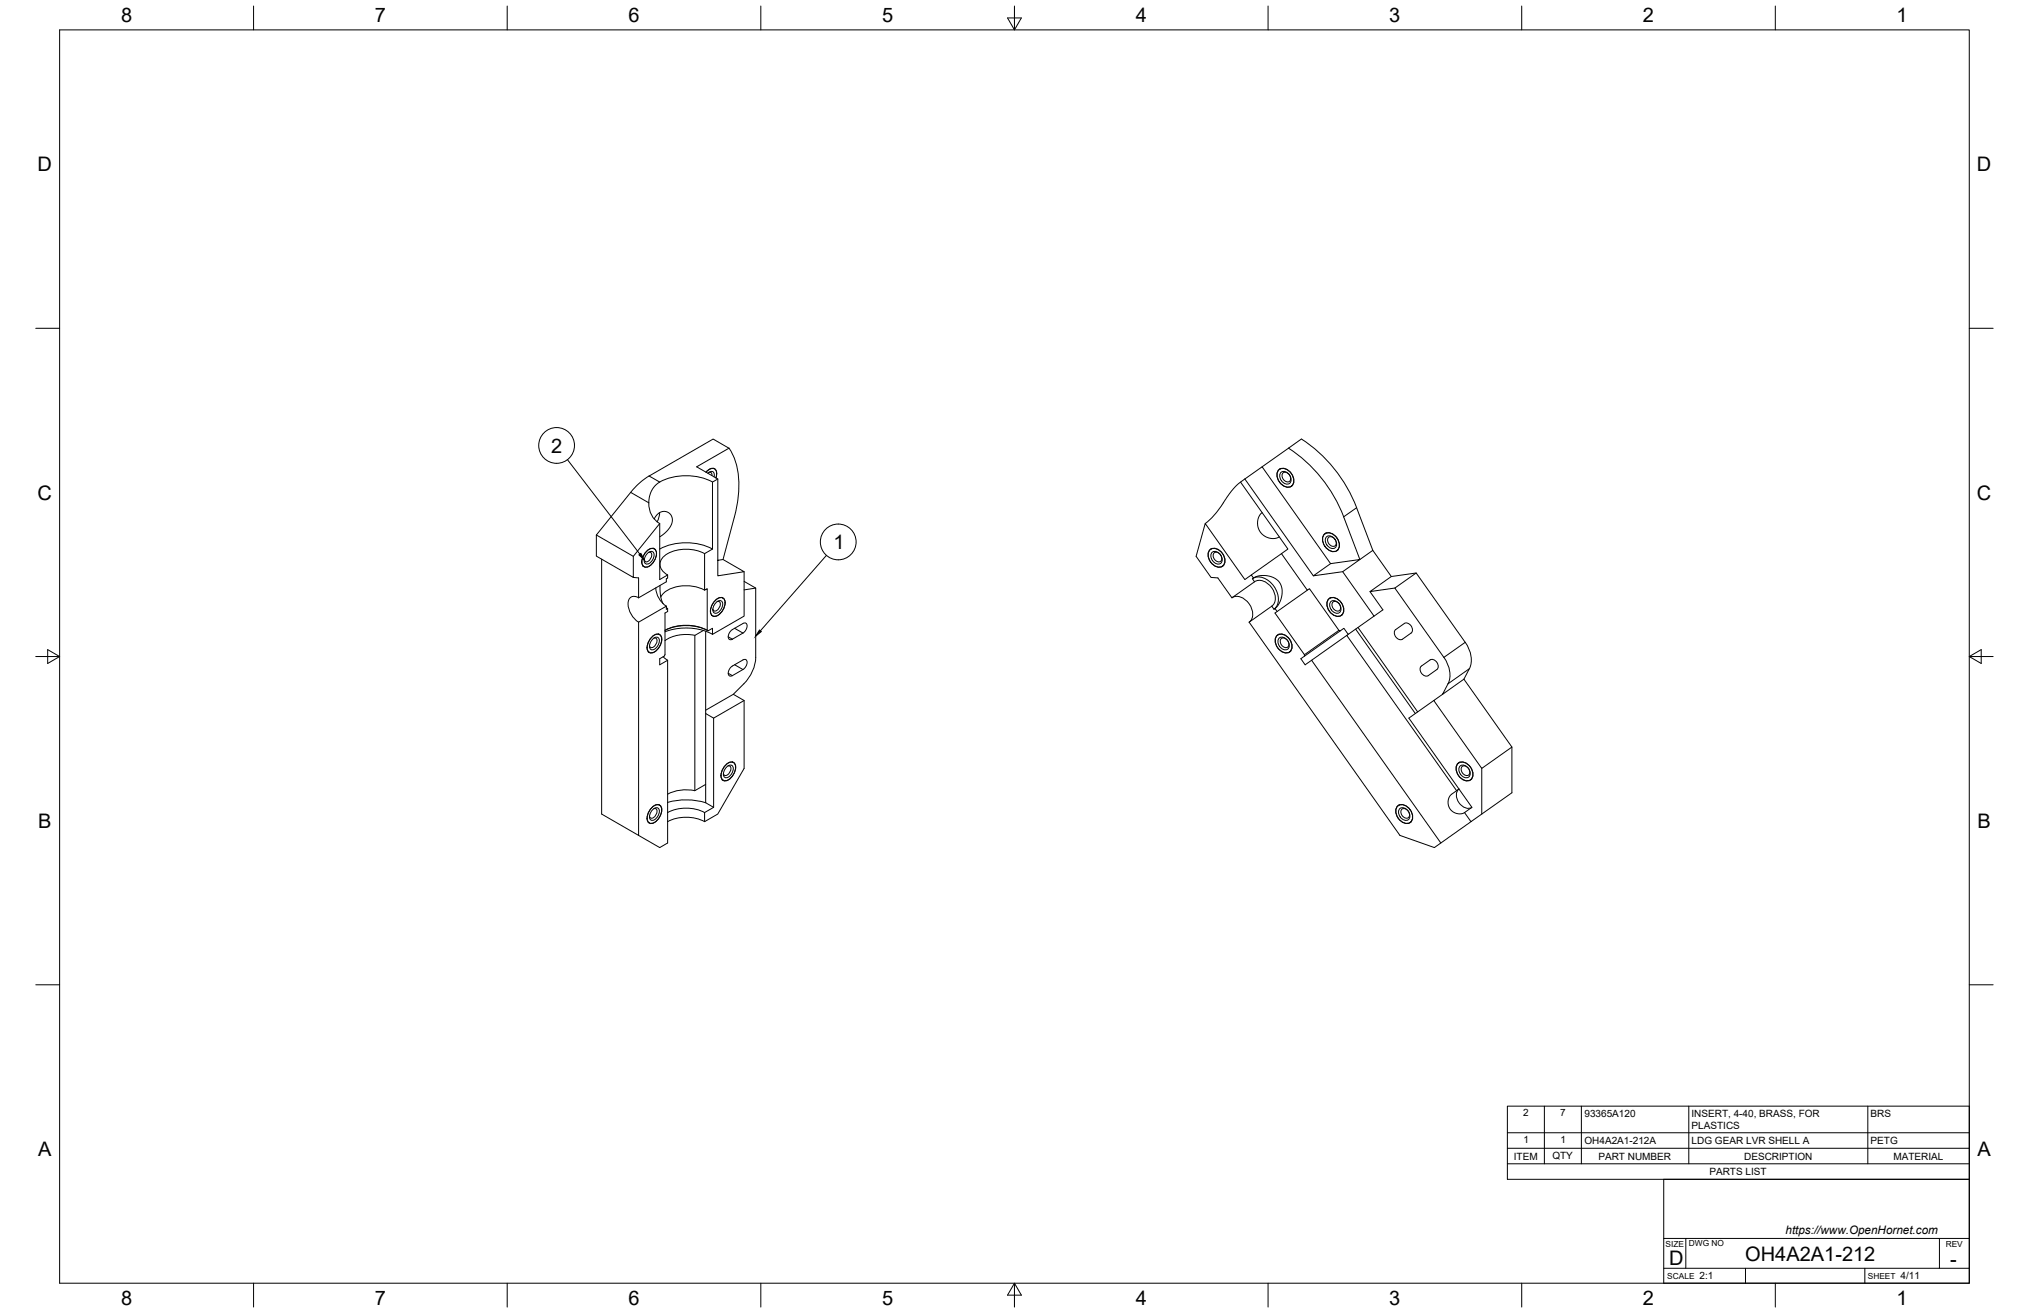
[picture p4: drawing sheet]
<svg xmlns="http://www.w3.org/2000/svg" width="864mm" height="559mm" viewBox="0 0 864 559" stroke-linecap="round" stroke-linejoin="round" font-family="sans-serif">
<!-- layer: Visible -->
<g fill="none" stroke="#000" stroke-width=".43">
<path d="M303.7 199.3l.4 .3M310.3 190.7a32 32 0 0 1 3.6 23.1l-1.3 6.2-4.9 18.1M545.1 199.4l-.5 .4M548.4 190.8l-11.2 7.9M548.4 190.7a61 61 0 0 1 23.5 29.3l6.9 18.1 5.5-3.9 7.9 11.2M553.9 186.9l-5.5 3.9M553.9 186.8a61 61 0 0 1 23.5 29.3M280.8 218.2l-.4 2.2-.7 1.7M300.5 200.9a2.62 2.62 0 0 1 4.3-.7l.3 1.7-.4 1.5M300.5 201a2.57 2.57 0 0 1 4.3-.8l.2 1.8-.3 1.4M301.3 201.4a1.54 1.54 0 0 1 2.1-.6 1.54 1.54 0 0 1 .5 2.1M301.7 201.1a1 1 0 0 1 1.1 .2 1 1 0 0 1 .2 1.1"/>
<path d="M303.3 205.1a22.8 22.8 0 0 0-23.8 1l-1.7 1.9-1.2 2.5a11 11 0 0 0 4.2 12.3M305.5 203.9l-2.2 1.3v28.5l-3.4 1.9v15.6l1.1-.7v17.8l.4 .2 1.9-1.1v2.6l13.4-7.8v-18.9M528 205.2l-2.6 2.3-3.2 4.2a42.2 42.2 0 0 1-9.2 11.1M529.8 203.9l29.2 41.2 7.3-5.2 12.5-1.8-7.3 5.2-12.5 1.8M529.8 203.9l7.4-5.2 29.1 41.2M529.8 203.9l-1.8 1.3 20.2 28.5-2.8 1.9 11 15.6 .9-.7 12.6 17.8 .6 .2 1.5-1.1 1.8 2.6 11-7.8-13.3-18.9M537.2 218.1l-1.4 1.9-.5 2 .1 2.2 1.1 2.4 1.9 1.6 2.1 .9 2.1 .1 1.9-.7M544.1 200.1a3.9 3.9 0 0 1 6 2.2 3.2 3.2 0 0 1-1.6 5.1 5.2 5.2 0 0 1-4.4-7.3zM544.1 200.2a3.9 3.9 0 0 1 6 2.1 3.1 3.1 0 0 1-1.6 5 5.1 5.1 0 0 1-4.4-7.1zM545 201.3a2.8 2.8 0 0 1 4.4 2 2 2 0 0 1-.9 2.7 2 2 0 0 1-2.7-.9l-1-1.7-.1-1.2zM546.2 201.2a2.42 2.42 0 0 1 2.6 .9 2.42 2.42 0 0 1 0 2.8 2.42 2.42 0 0 1-2.6-.9 2.42 2.42 0 0 1 0-2.8zM549.9 206.7l-.3 .2"/>
<path d="M550.1 206.5l-.2 .2M577.4 216.1l6.9 18.1M253.8 227.7l15.8 9.1v8.9l-15.8-9zM253.8 227.7l16.1-19.9a26.7 26.7 0 0 1 6.4-5.2l27.2-15.7 6.8 3.9-13.8 7.9 9 5.2v41.2l11.2-1.8-9-5.2-2.2 .4M256.1 238v108.5l15.7 9v-90.7l11.8-6.8M275.1 234.7a2.4 2.4 0 0 1 4.1-.4 5.9 5.9 0 0 1-4.7 7.1 3 3 0 0 1-.8-4.6zM275.1 234.8a2.36 2.36 0 0 1 4-.5 5.7 5.7 0 0 1-4.5 7 2.97 2.97 0 0 1-.9-4.4zM275.4 235.7l.4-.4a1.47 1.47 0 0 1 2-.5 1.47 1.47 0 0 1 .6 2 3.5 3.5 0 0 1-3.6 3.1 3.2 3.2 0 0 1 .6-4.2zM276.1 235.1a1.08 1.08 0 0 1 1.2 .3 1.08 1.08 0 0 1 0 1.3 2.51 2.51 0 0 1-2.7 2.3l-.4-.7M278.1 233.3l.4 .3M278.4 220.9l1.9-2.4 2.2-.9 2.1 .6 1.4 1.9 .1 1.9-1 2.4-1.9 2.3-2.4 1.8M280.8 233.7a24.8 24.8 0 0 1 22.5 0"/>
<path d="M280.8 222.8v23.9l3.4-2M280.8 222.8l-11.2 14M299.9 235.6a16.5 16.5 0 0 0-17.5 1.4 4.6 4.6 0 0 0 1.8 7.7M514.8 234.2a3.9 3.9 0 0 1 6 2.1 3.2 3.2 0 0 1-1.6 5.1 5.2 5.2 0 0 1-4.4-7.2zM514.8 234.2a3.9 3.9 0 0 1 6 2.2 3.1 3.1 0 0 1-1.7 5 5.1 5.1 0 0 1-4.3-7.2zM515.7 235.3a2.8 2.8 0 0 1 4.4 2 2 2 0 0 1-.9 2.7 2 2 0 0 1-2.7-.9l-1-1.7-.1-1.2zM515.8 233.4l-.5 .4M516.9 235.2a2.42 2.42 0 0 1 2.6 1 2.42 2.42 0 0 1 0 2.7 2.42 2.42 0 0 1-2.6-.9 2.42 2.42 0 0 1 0-2.8zM545.4 235.6l-12.8 9.1 .9 1.3 1.4-.7 2-.4 3.9 .4 2 1 1.8 1.6 1 2.4v3l-1.1 3.4-1.8 2.3M563.5 227.6a3.9 3.9 0 0 1 6 2.1 3.2 3.2 0 0 1-1.6 5.1 5.2 5.2 0 0 1-4.4-7.2zM563.5 227.6a3.9 3.9 0 0 1 6 2.1 3.1 3.1 0 0 1-1.7 5 5.1 5.1 0 0 1-4.3-7.1zM564.4 228.7a2.8 2.8 0 0 1 4.4 2 2 2 0 0 1-.9 2.7 2 2 0 0 1-2.7-.9l-1-1.7-.1-1.2z"/>
<path d="M564.5 226.8l-.6 .4M565.6 228.6a2.42 2.42 0 0 1 2.6 1 2.42 2.42 0 0 1 0 2.7 2.42 2.42 0 0 1-2.6-.9 2.42 2.42 0 0 1 0-2.8zM569.5 233.9l-.5 .4M269.6 245.7l2.2 .3v8.4M271.8 254.4a2.74 2.74 0 0 0-3.2-.3 2.74 2.74 0 0 0-1.3 2.9 9.9 9.9 0 0 0 4.5 7.8M273.7 240.9h.1M273.7 241l.4 .2M279.1 250.2a9.9 9.9 0 0 0 4.5 7.8M280.9 249.2l.3 4.5 1.1 3.3M283.6 258.6l.6 .4M283.6 258v1.3l.6-.3M284.2 259v1.3l-1.2 .6v17.7l-.3 .7-1.9 1.1v2.5l3.4-1.9"/>
<path d="M284.2 244.7v1.3l-.6 .3v1.3l-11.8 6.8M299.9 251.2a16.7 16.7 0 0 0-17.2 1l-1.4 1.9M304.3 255.7a2.4 2.4 0 0 1 4.1-.5 5.9 5.9 0 0 1-4.7 7.1 3 3 0 0 1-.8-4.5zM304.3 255.7a2.36 2.36 0 0 1 4.1-.4 5.7 5.7 0 0 1-4.6 7 2.97 2.97 0 0 1-.9-4.5zM304.6 256.7l.4-.5a1.47 1.47 0 0 1 2-.5 1.47 1.47 0 0 1 .6 2 3.5 3.5 0 0 1-3.6 3.2 3.2 3.2 0 0 1 .6-4.2zM305.2 256a1.08 1.08 0 0 1 1.3 .4 1.08 1.08 0 0 1 0 1.3 2.51 2.51 0 0 1-2.7 2.2l-.4-.7M307.3 254.3h.1M307.3 254.3l.4 .2M316.7 247.4l4.9 2.9 .1 29.5a17 17 0 0 1-5.1 11.2l-4.5 4.5M321.6 250.3l-4.9 .8M520.6 240.7l-.3 .2M520.8 240.5l-.2 .2"/>
<path d="M524.3 254.4a5.9 5.9 0 0 1 7.9 3.5 5.4 5.4 0 0 1-.5 6.9M532.6 244.7l-2.8 2-16.8-23.9-3.9 14 6.4 8.9 2.9 .3 5.9 8.4M533.1 246.3a6.7 6.7 0 0 1 8.4 2.3 8.1 8.1 0 0 1 1.4 10.1l-.7 .6M533.1 246.3l.9 1.3M533.5 246l-.4 .3M534 247.6a5.9 5.9 0 0 1 7.9 3.5 5.4 5.4 0 0 1-.6 6.9M534 247.6l-9.7 6.8M541.3 258l-9.6 6.8 64.1 90.7 14.7 5.2 15.6-11M541.3 258l.9 1.3M542.7 259l.9 1.3M542.7 259l-.5 .3M556.4 251.2l-13.7 9.7 12.5 17.7 14.7-10.3"/>
<path d="M565.3 255.1a3.9 3.9 0 0 1 6.1 2.2 3.2 3.2 0 0 1-1.7 5.1 5.2 5.2 0 0 1-4.4-7.3zM565.4 255.2a3.9 3.9 0 0 1 5.9 2.1 3.1 3.1 0 0 1-1.6 5 5.1 5.1 0 0 1-4.3-7.1zM566.3 256.2a2.8 2.8 0 0 1 4.4 2.1 2 2 0 0 1-1 2.6 2 2 0 0 1-2.6-.9l-1-1.7-.2-1.1zM566.4 254.4l-.6 .3M567.4 256.2a2.42 2.42 0 0 1 2.7 .9 2.42 2.42 0 0 1 0 2.8 2.42 2.42 0 0 1-2.6-1 2.42 2.42 0 0 1-.1-2.7zM583.1 251.8l5.5 7.7-3.8 2.7M602.8 243.9l-10.6 1.5-9.1 6.4 10.6-1.5M275.9 277.4l.5 .3M277.3 271.2a2.4 2.4 0 0 1 4.1-.4 5.9 5.9 0 0 1-4.6 7.1 3 3 0 0 1-.9-4.6zM277.3 271.3a2.36 2.36 0 0 1 4.1-.5 5.7 5.7 0 0 1-4.6 7 2.97 2.97 0 0 1-.8-4.5zM277.6 272.2l.5-.4a1.47 1.47 0 0 1 1.9-.5 1.47 1.47 0 0 1 .6 1.9 3.5 3.5 0 0 1-3.5 3.2 3.2 3.2 0 0 1 .5-4.2zM278.3 271.6a1.08 1.08 0 0 1 1.2 .3 1.08 1.08 0 0 1 .1 1.3 2.51 2.51 0 0 1-2.7 2.3l-.4-.7"/>
<path d="M280.3 269.8l.4 .3M282.2 279.5l2 1.5M295.7 270.4a16.4 16.4 0 0 0-12.7 2.3M299.4 268.3a26.1 26.1 0 0 0-16.4 .6M299.4 268.3l3.9 1.7M299.4 268.3l-3.7 2.1v66.1M300.4 268.7v35l3.3 1.9v38l-3.8 2.2v3.9l5.6-3.2 11.2-19.5v-28.9l-4.6-2.6M301 268.3a19.8 19.8 0 0 0-18 0 20.8 20.8 0 0 1 18.4 .2M302.9 261.8l.1 .1M303 261.9l.3 .2M311.3 268.3l5.4-3.2a1.2 1.2 0 0 1 1.2 .5 1.2 1.2 0 0 1 0 1.3l-1.2 2.2-5.4 3.1a1.2 1.2 0 0 1-1.2-.5 1.2 1.2 0 0 1-.1-1.3zM543.3 270.7a3.9 3.9 0 0 1 6.1 2.1 3.2 3.2 0 0 1-1.7 5.1 5.2 5.2 0 0 1-4.4-7.2z"/>
<path d="M543.4 270.7a3.9 3.9 0 0 1 5.9 2.1 3.1 3.1 0 0 1-1.6 5 5.1 5.1 0 0 1-4.3-7.1zM544.1 270.1l-.3 .2M544.3 271.8a2.8 2.8 0 0 1 4.3 2 2 2 0 0 1-.9 2.7 2 2 0 0 1-2.6-.9l-1.1-1.7-.1-1.2zM544.4 269.9l-.3 .2M545.4 271.7a2.42 2.42 0 0 1 2.7 .9 2.42 2.42 0 0 1 0 2.8 2.42 2.42 0 0 1-2.7-.9 2.42 2.42 0 0 1 0-2.8zM549.4 277l-.5 .4M555.2 278.6v.7M570.5 268.5l-16.8 11.9 1.8 2.5 2.7-1.9M571.4 261.5l-.5 .4M573.2 270.4l-15 10.6 55.1 77.8M573.8 270l-.6 .4 46.8 66.1 1-.7a5.1 5.1 0 0 0 2.4 7.9l2 .3 1.1-.4M577 267.8l25.4 35.9"/>
<path d="M578 267l25.4 36M594 267.9l3.7-2.6a2.66 2.66 0 0 1 2.9 1.1 2.66 2.66 0 0 1 0 3l-3.7 2.6a2.66 2.66 0 0 1-2.8-1 2.66 2.66 0 0 1-.1-3.1zM614.6 279.8l-20.9-29.5 9.1-6.4 20.8 29.5a11.5 11.5 0 0 1 1.8 11.2M614.6 279.8a11.4 11.4 0 0 1 1.7 11.2l-2.3 4.5 9.1-6.4M284.2 281v77.8l-3.4 1.9-9-5.2M312.1 295.5l-11.7 6.8M316.2 280.9l.5-.2a1.2 1.2 0 0 1 1.2 .5 1.2 1.2 0 0 1 0 1.3l-1.2 2.1-5.4 3.1a1.2 1.2 0 0 1-1.2-.5 1.2 1.2 0 0 1-.1-1.3l1.3-2.1 4.9-2.9M316.7 298.1l-13 7.5M608.7 280.9a2.66 2.66 0 0 1 2.9 1 2.66 2.66 0 0 1 0 3.1l-3.7 2.5a2.67 2.67 0 0 1-2.9-1 2.67 2.67 0 0 1 0-3.1l3.7-2.5M610.3 298.1l-10.6 7.5 26.8 38-3.2 2.2 2.8 3.9 4.6-3.2v-19.5M623.1 289.1l20.4 28.8-12.8 9.1-20.4-28.9 3.7-2.6M625.4 284.6l-2.3 4.5"/>
<path d="M300.4 303.7v38l3.3 1.9M643.5 317.9v19.5l-12.8 9.1M295.7 336.5a17.5 17.5 0 0 0-11.5 1.5M300.4 333.8l-4.7 2.7M307.4 331.8l.1 .1M307.4 331.9l.4 .2M308.8 325.7a2.4 2.4 0 0 1 4.1-.5 5.9 5.9 0 0 1-4.7 7.1 3 3 0 0 1-.8-4.5zM308.8 325.7a2.36 2.36 0 0 1 4-.4 5.7 5.7 0 0 1-4.5 7 2.97 2.97 0 0 1-.9-4.5zM309.1 326.7l.4-.5a1.47 1.47 0 0 1 2-.5 1.47 1.47 0 0 1 .5 2 3.5 3.5 0 0 1-3.5 3.2 3.2 3.2 0 0 1 .6-4.2zM309.7 326a1.08 1.08 0 0 1 1.3 .4 1.08 1.08 0 0 1 0 1.3 2.51 2.51 0 0 1-2.7 2.2l-.4-.7M311.8 324.3h.1M311.8 324.3l.4 .2"/>
<path d="M617.8 338l-1 1.2-.4 1.8 .1 1.7 .6 1.4 1.2 1.3 1.7 .8 1.8 .2 1.5-.6M620 336.5l-2.1 1.5M620.3 325.1a3.9 3.9 0 0 1 6.1 2.2 3.2 3.2 0 0 1-1.7 5.1 5.2 5.2 0 0 1-4.4-7.3zM620.4 325.2a3.9 3.9 0 0 1 5.9 2.1 3.1 3.1 0 0 1-1.6 5 5.1 5.1 0 0 1-4.3-7.1zM621.3 326.2a2.8 2.8 0 0 1 4.3 2.1 2 2 0 0 1-.9 2.6 2 2 0 0 1-2.6-.9l-1.1-1.7-.1-1.1zM621.4 324.4l-.6 .3M622.4 326.2a2.42 2.42 0 0 1 2.7 .9 2.42 2.42 0 0 1 0 2.8 2.42 2.42 0 0 1-2.7-1 2.42 2.42 0 0 1 0-2.7zM626.2 331.7l-.3 .2M626.4 331.5l-.2 .2M275.9 350h.1M276 350l.4 .2M277.3 343.8a2.4 2.4 0 0 1 4.1-.4 5.9 5.9 0 0 1-4.6 7.1 3 3 0 0 1-.9-4.6z"/>
<path d="M277.3 343.8a2.36 2.36 0 0 1 4.1-.4 5.7 5.7 0 0 1-4.6 7 2.97 2.97 0 0 1-.8-4.5zM277.6 344.8l.5-.4a1.47 1.47 0 0 1 1.9-.5 1.47 1.47 0 0 1 .6 1.9 3.5 3.5 0 0 1-3.5 3.2 3.2 3.2 0 0 1 .5-4.2zM278.3 344.2a1.08 1.08 0 0 1 1.2 .3 1.08 1.08 0 0 1 .1 1.3 2.51 2.51 0 0 1-2.7 2.3l-.4-.7M280.3 342.4h.1M280.4 342.5l.3 .2M284.2 341.5a28.7 28.7 0 0 1 16.2 .1M284.2 349.7a17.4 17.4 0 0 1 15.7 0M284.2 345.8a17.4 17.4 0 0 1 15.7 0M594.6 343.2a3.9 3.9 0 0 1 6.1 2.2 3.2 3.2 0 0 1-1.7 5.1 5.2 5.2 0 0 1-4.4-7.3zM594.7 343.3a3.9 3.9 0 0 1 5.9 2.1 3.1 3.1 0 0 1-1.6 5 5.1 5.1 0 0 1-4.3-7.1zM595.4 342.7l-.3 .2M595.6 344.4a2.8 2.8 0 0 1 4.4 2 2 2 0 0 1-.9 2.7 2 2 0 0 1-2.7-.9l-1-1.7-.1-1.2z"/>
<path d="M595.7 342.5l-.3 .2M596.8 344.3a2.42 2.42 0 0 1 2.6 .9 2.42 2.42 0 0 1 0 2.8 2.42 2.42 0 0 1-2.6-.9 2.42 2.42 0 0 1 0-2.8zM600.5 349.8l-.3 .2M600.7 349.6l-.2 .2"/>
</g>
<!-- layer: Visible Narrow -->
<path d="M268.4 209.6l7.7 4.4M276.3 202.6l4.5 2.6M577.4 216.1l-5.5 3.9M309.9 271l1.8 1M312.7 267.4l3.5 2M623.6 273.4l-9 6.4M309.9 286.5l1.8 1M312.7 282.9l3.5 2M625.4 284.6l-9.1 6.4" fill="none" stroke="#000" stroke-width=".43"/>
<!-- layer: Border -->
<g fill="none" stroke="#000" stroke-width=".43">
<path d="M25.4 12.7h812.8v533.4h-812.8zM107.9 2.6v10.1M215.9 2.6v10.1M323.8 2.6v10.1M428.8 7.6h5.9l-2.9 5.1zM431.8 2.6v10.1M539.7 2.6v10.1M647.7 2.6v10.1M755.6 2.6v10.1M15.2 139.7h10.2M838.2 139.7h10.1M15.2 279.4h10.2"/>
<path d="M20.3 276.5l5.1 2.9-5.1 3zM838.2 279.4l5.1-2.9v5.9zM838.2 279.4h10.1M15.2 419.1h10.2M838.2 419.1h10.1M107.9 546.1v10.2M215.9 546.1v10.2M323.8 546.1v10.2M431.8 546.1l2.9 5.1h-5.9zM431.8 546.1v10.2M539.7 546.1v10.2M647.7 546.1v10.2"/>
<path d="M755.6 546.1v10.2"/>
</g>
<!-- layer: Titleblock -->
<path d="M708.1 501.9h130.1v44.2h-130.1zM708.1 539.8h130.1M708.1 527.1h130.1M717.5 527.1v12.7M742.9 539.8v6.3M793.7 539.8v6.3M825.5 527.1v12.7" fill="none" stroke="#000" stroke-width=".43"/>
<!-- layer: Parts Lists -->
<path d="M641.6 470.8h196.6v31.1h-196.6zM657.3 470.8v24.5M673.1 470.8v24.5M718.8 470.8v24.5M795 470.8v24.5M641.6 495.3h196.6M641.6 488.7h196.6M641.6 482.1h196.6" fill="none" stroke="#000" stroke-width=".43"/>
<!-- layer: Balloons -->
<g fill="none" stroke="#000" stroke-width=".43">
<path d="M241.5 195.6l30.9 40.3M351.7 236.4l-28.1 32.1"/>
<circle cx="236.9" cy="189.6" r="7.6"/>
<circle cx="356.8" cy="230.6" r="7.6"/>
</g>
<path d="M271.9 236.2l.9-.7 1.4 2.8zM323.3 268.1l.7 .7-2.4 2z" fill="#000" stroke="#000" stroke-width=".43"/>
<g font-size="8.5">
<text x="51.6" y="9.4">8</text>
<text x="159.5" y="9.4">7</text>
<text x="267.5" y="9.4">6</text>
<text x="375.4" y="9.3">5</text>
<text x="483.4" y="9.4">4</text>
<text x="591.3" y="9.4">3</text>
<text x="699.3" y="9.4">2</text>
<text x="807.2" y="9.4">1</text>
<text x="16" y="72.9">D</text>
<text x="841.4" y="72.9">D</text>
<text x="234.6" y="192.6">2</text>
<text x="16" y="212.6">C</text>
<text x="841.4" y="212.6">C</text>
<text x="354.7" y="233.7">1</text>
<text x="16.2" y="352.3">B</text>
<text x="841.7" y="352.3">B</text>
<text x="16.2" y="492">A</text>
<text x="841.7" y="492">A</text>
<text x="710.4" y="538.4">D</text>
<text x="742.8" y="536.7">OH4A2A1-212</text>
<text x="830.1" y="538.8">-</text>
<text x="51.6" y="555.5">8</text>
<text x="159.5" y="555.5">7</text>
<text x="267.5" y="555.5">6</text>
<text x="375.4" y="555.4">5</text>
<text x="483.4" y="555.5">4</text>
<text x="591.3" y="555.5">3</text>
<text x="699.3" y="555.5">2</text>
<text x="807.2" y="555.5">1</text>
</g>
<text font-size="5" x="760" y="525.2">https://www.OpenHornet.com</text>
<g font-size="4.3">
<text x="648.3" y="475.1">2</text>
<text x="664" y="475.1">7</text>
<text x="674.4" y="475.3">93365A120</text>
<text x="719.9" y="475.4">INSERT, 4-40, BRASS, FOR</text>
<text x="796.2" y="475.4">BRS</text>
<text x="720" y="480.5">PLASTICS</text>
<text x="648.4" y="486.4">1</text>
<text x="664.2" y="486.4">1</text>
<text x="674.4" y="486.7">OH4A2A1-212A</text>
<text x="720" y="486.7">LDG GEAR LVR SHELL A</text>
<text x="796.2" y="486.7">PETG</text>
<text x="644.3" y="493.5">ITEM</text>
<text x="660.7" y="493.4">QTY</text>
<text x="680.3" y="493.5">PART NUMBER</text>
<text x="742.4" y="493.5">DESCRIPTION</text>
<text x="805.9" y="493.5">MATERIAL</text>
<text x="727.6" y="500.1">PARTS LIST</text>
<text x="723.4" y="544.5">2:1</text>
<text x="809" y="544.5">4/11</text>
</g>
<g font-size="3.5">
<text x="708.9" y="530.9">SIZE</text>
<text x="718.9" y="530.5">DWG NO</text>
<text x="828.2" y="530.9">REV</text>
<text x="709.6" y="544.2">SCALE</text>
<text x="795" y="544.2">SHEET</text>
</g>
</svg>
